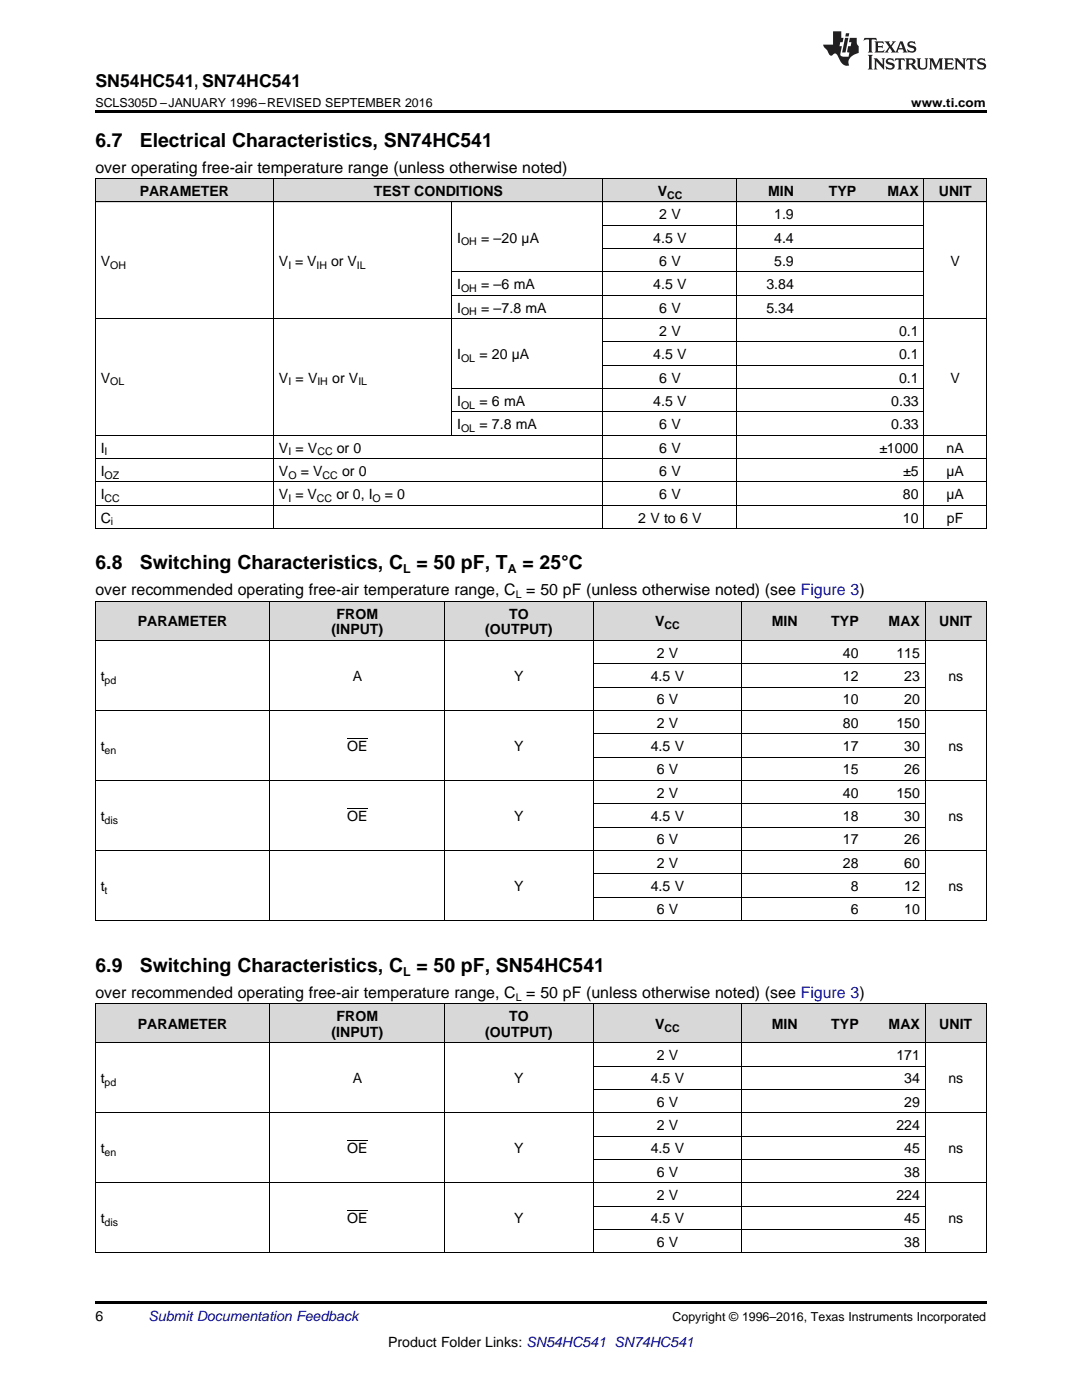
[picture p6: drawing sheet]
<svg xmlns="http://www.w3.org/2000/svg" width="216mm" height="279mm" viewBox="0 0 216 279" stroke-linecap="round" stroke-linejoin="round" font-family="sans-serif">
<g fill="#d8d8d8">
<path d="M19 200.3h34.9v7.9h-34.9z"/>
<path d="M53.9 200.3h34.9v7.9h-34.9z"/>
<path d="M88.8 200.3h29.6v7.9h-29.6z"/>
<path d="M118.4 200.3h29.6v7.9h-29.6z"/>
<path d="M148 200.3h12.2v7.9h-12.2z"/>
<path d="M160.2 200.3h12.2v7.9h-12.2z"/>
<path d="M172.4 200.3h12.2v7.9h-12.2z"/>
<path d="M184.6 200.3h12.2v7.9h-12.2z"/>
<path d="M19 120.1h34.9v7.8h-34.9z"/>
<path d="M53.9 120.1h34.9v7.8h-34.9z"/>
<path d="M88.8 120.1h29.6v7.8h-29.6z"/>
<path d="M118.4 120.1h29.6v7.8h-29.6z"/>
<path d="M148 120.1h12.2v7.8h-12.2z"/>
<path d="M160.2 120.1h12.2v7.8h-12.2z"/>
<path d="M172.4 120.1h12.2v7.8h-12.2z"/>
<path d="M184.6 120.1h12.2v7.8h-12.2z"/>
<path d="M19 35.7h35.6v4.7h-35.6z"/>
<path d="M54.6 35.7h35.6v4.7h-35.6z"/>
<path d="M90.2 35.7h30.2v4.7h-30.2z"/>
<path d="M120.4 35.7h26.6v4.7h-26.6z"/>
<path d="M147 35.7h12.5v4.7h-12.5z"/>
<path d="M159.5 35.7h12.4v4.7h-12.4z"/>
<path d="M171.9 35.7h12.5v4.7h-12.5z"/>
<path d="M184.4 35.7h12.4v4.7h-12.4z"/>
</g>
<g fill="#000">
<path d="M19 22h177.8v.5h-177.8zM19 105.5l.2 .1zM90.1 105.5l.1 .1zM120.3 105.5l.1 .1zM146.9 105.5l.1 .1zM159.4 105.5l.1 .1zM171.8 105.5l.1 .1zM184.3 105.5l.1 .1zM196.7 105.5l.1 .1zM19 183.7l.2 .1zM88.7 183.7l.1 .1zM118.3 183.7l.1 .1z"/>
<path d="M147.9 183.7l.1 .1zM160.1 183.7l.1 .1zM172.3 183.7l.1 .1zM184.5 183.7l.1 .1zM196.7 183.7l.1 .1zM19 259.7h177.8v.5h-177.8z"/>
</g>
<g fill="none" stroke="#000" stroke-width=".2">
<path d="M19 35.6l177.8 .1v69.9M19.1 35.7v69.9M54.6 35.7v69.9M120.3 35.7v69.9M147 35.7v69.9M184.3 35.7v69.9M19 40.3h177.8M90.1 40.3v46.6M90.2 58.9h94.2M90.2 54.3h94.2M120.4 49.6h64M120.4 45h64"/>
<path d="M19 63.6h177.8M90.2 77.6h94.2M120.4 72.9h64M120.4 68.2h64M19 96.2h177.8M19 91.5h177.8M19 86.9h177.8M90.2 82.2h94.2M19 120h177.8M19 105.5h177.8M19 100.8h177.8M19 127.8h177.8"/>
<path d="M19.1 120v63.8M53.9 120v63.8M88.7 120v63.8M118.3 120v63.8M118.4 137.1h66.2M118.4 132.5h66.2M148 120v63.8M184.6 120v63.8M196.8 120v63.8M19 155.8h177.8M19 141.8h177.8M118.4 151.1h66.2"/>
<path d="M118.4 146.5h66.2M19 169.7h177.8M118.4 179.1h66.2M118.4 174.4h66.2M118.4 165.1h66.2M118.4 160.4h66.2M19 183.7h177.8M19 208.1h177.8M19 200.3h177.8M19.1 200.3v49.8M53.9 200.3v49.8M88.7 200.3v49.8"/>
<path d="M118.3 200.3v49.8M118.4 217.4h66.2M118.4 212.8h66.2M148 200.3v49.8M184.6 200.3v49.8M196.8 200.3v49.8M19 236.1h177.8M19 222.1h177.8M118.4 231.4h66.2M118.4 226.7h66.2M19 250h177.8M118.4 245.4h66.2"/>
<path d="M118.4 240.7h66.2"/>
</g>
<g fill="#231f20">
<path d="M172.5 7.6l-.1 .5 .4-.2h.6v.1v2.1l-.2 .4h.9l-.2-.4v-2.1l.1-.1h.5l.5 .2-.2-.5zM174.5 8.3l.2 .3v1.5l-.2 .4h1.8l.2-.6a1.04 1.04 0 0 1-1.3 .2v-.7h.6l.3 .2v-.6l-.3 .2h-.6v-.6l.8-.1 .4 .3-.2-.5zM176.5 8.3l.9 1.1-.9 1.1h.8l-.2-.2 .4-.7 .5 .7-.2 .2h1.5l-.2-.2 .2-.4h.9l.1 .4-.2 .2h1l-.3-.3-.7-1.9h-.5l-.9 2-.8-1 .9-1h-.8l.1 .3-.4 .5-.3-.6 .1-.2zM179.7 8.6l.4 1h-.7zM181.3 8.4a.63 .63 0 0 0-.2 .7 .63 .63 0 0 0 .6 .4l.6 .2 .1 .2a.75 .75 0 0 1-.7 .4 .75 .75 0 0 1-.6-.5l.1 .7 .1-.1a1.11 1.11 0 0 0 1.5-.6 1.13 1.13 0 0 0-1.2-.8l-.1-.4a1.04 1.04 0 0 1 1.2 .2l-.2-.5-.2 .1-.4-.2zM173.2 10.9l.2 .4v2.2l-.2 .4h1l-.3-.4v-2.2l.3-.4zM174.3 11.6l.3 .4v1.5l-.3 .4h.8l-.2-.4v-1.3l1.5 1.7v-1.9l.2-.4h-.7l.2 .4v.9l-1.1-1.3zM177 11.8a.62 .62 0 0 0-.2 .7 .62 .62 0 0 0 .6 .4l.6 .1 .1 .3a.76 .76 0 0 1-.7 .3 .76 .76 0 0 1-.7-.4l.2 .7 .1-.1a1.11 1.11 0 0 0 1.5-.6 1.13 1.13 0 0 0-1.2-.8l-.1-.4a1.04 1.04 0 0 1 1.2 .2l-.2-.6-.2 .1-.5-.1zM178.7 11.6l-.2 .6a.61 .61 0 0 1 .8-.3v1.6l-.2 .4h.9l-.2-.4v-1.6a.63 .63 0 0 1 .7 .3l-.1-.6zM180.6 11.6l.3 .4v1.5l-.3 .4h1l-.2-.2-.1-.8 .6 .2a.76 .76 0 0 0 1.2 .7l-1-1a.58 .58 0 0 0 .6-.5 .58 .58 0 0 0-.5-.6zM181.4 11.9h.1a.45 .45 0 0 1 .5 .1 .45 .45 0 0 1 .1 .5l-.8 .2zM182.9 11.6l.2 .2a2.17 2.17 0 0 0 .3 1.9 .99 .99 0 0 0 1.6-.6v-1.1l.2-.4h-.7l.2 .2a1.92 1.92 0 0 1-.2 1.8 .6 .6 0 0 1-.9-.5v-1.1l.2-.4zM185.4 11.6l.2 .4v1.5l-.2 .4h.7l-.2-.4v-1.4l.8 1.8 .8-1.8v1.4l-.2 .4h.9l-.2-.4v-1.5l.2-.4h-.8l-.6 1.5-.6-1.5zM188.4 11.6l.2 .4v1.5l-.2 .4h1.8l.1-.6a1.04 1.04 0 0 1-1.2 .1v-.6h.5l.4 .2v-.6l-.4 .2h-.5v-.7h.8l.3 .3-.1-.6zM190.5 11.6l.2 .4v1.5l-.2 .4h.7l-.2-.4v-1.3l1.5 1.7v-1.9l.2-.4h-.7l.2 .4v.9l-1.1-1.3zM192.9 11.6l-.1 .6a.61 .61 0 0 1 .7-.3l.1 1.6-.3 .4h1l-.3-.4 .1-1.6a.63 .63 0 0 1 .7 .3l-.1-.6zM195.2 11.8a.62 .62 0 0 0-.2 .7 .62 .62 0 0 0 .6 .4l.6 .1 .1 .3a.76 .76 0 0 1-.7 .3 .76 .76 0 0 1-.6-.4l.1 .7 .1-.1a1.11 1.11 0 0 0 1.6-.6 1.13 1.13 0 0 0-1.3-.8l-.1-.4a1.04 1.04 0 0 1 1.2 .2l-.1-.6-.2 .1-.5-.1z"/>
<path d="M166.2 6.3v2.6h-1.9v.4l.8 .9a.91 .91 0 0 0 1 .8 .56 .56 0 0 1 .5-.3 .56 .56 0 0 1 .5 .3l.4 .8a1.53 1.53 0 0 0 1.9 1.2 1.54 1.54 0 0 1 1-2.1l.9-.3v-1.4a1.52 1.52 0 0 1-.4-1.6h-1.3l-.2 .8h.5l-.2 .8h-.5l-.1 1v.2l.4 .1-.2 .8a1.93 1.93 0 0 1-1.6-.3l.3-1.8h-.5l.2-.8h.4l.2-.8h-.4v-1.3zM168.6 7.6l-.6 2.9h.7l.6-2.9zM168.8 6.6l-.1 .7h.6l.2-.7z"/>
</g>
<path d="M69.3 147.4h4M69.3 161.4h4M69.3 227.7h4M69.3 241.7h4" fill="none" stroke="#000" stroke-width=".2"/>
<g font-size="3.9">
<text x="19" y="29.3">6.7</text>
<text x="27.9" y="29.3">Electrical Characteristics, SN74HC541</text>
<text x="19" y="113.6">6.8</text>
<text x="27.9" y="113.6">Switching Characteristics, C = 50 pF, T</text>
<text x="104.2" y="113.6">= 25°C</text>
<text x="19" y="193.9">6.9</text>
<text x="27.9" y="193.9">Switching Characteristics, C = 50 pF, SN54HC541</text>
</g>
<text font-size="3.5" x="19" y="17.3">SN54HC541, SN74HC541</text>
<g font-size="3.2">
<text x="19" y="34.4">over operating free-air temperature range (unless otherwise noted)</text>
<text x="19" y="118.8">over recommended operating free-air temperature range, C = 50 pF (unless otherwise noted) (see Figure 3)</text>
<text x="19" y="199.1">over recommended operating free-air temperature range, C = 50 pF (unless otherwise noted) (see Figure 3)</text>
</g>
<g font-size="2.8">
<text x="27.9" y="39.1">PARAMETER</text>
<text x="74.6" y="39.1">TEST CONDITIONS</text>
<text x="131.2" y="39.1">V</text>
<text x="153.2" y="39.1">MIN</text>
<text x="165.4" y="39.1">TYP</text>
<text x="177.1" y="39.1">MAX</text>
<text x="187.3" y="39.1">UNIT</text>
<text x="131.6" y="43.7">2 V</text>
<text x="154.5" y="43.7">1.9</text>
<text x="20.1" y="53.1">V</text>
<text x="55.7" y="53.1">V = V</text>
<text x="66.1" y="53.1">or V</text>
<text x="91.2" y="48.4">I</text>
<text x="96" y="48.4">= –20 µA</text>
<text x="130.4" y="48.4">4.5 V</text>
<text x="131.6" y="53.1">6 V</text>
<text x="154.5" y="48.4">4.4</text>
<text x="154.5" y="53.1">5.9</text>
<text x="189.7" y="53.1">V</text>
<text x="91.2" y="57.7">I</text>
<text x="96" y="57.7">= –6 mA</text>
<text x="130.4" y="57.7">4.5 V</text>
<text x="152.9" y="57.7">3.84</text>
<text x="91.2" y="62.4">I</text>
<text x="96" y="62.4">= –7.8 mA</text>
<text x="131.6" y="62.4">6 V</text>
<text x="152.9" y="62.4">5.34</text>
<text x="91.2" y="71.7">I</text>
<text x="95.7" y="71.7">= 20 µA</text>
<text x="130.4" y="71.7">4.5 V</text>
<text x="131.6" y="67">2 V</text>
<text x="179.4" y="67">0.1</text>
<text x="179.4" y="71.7">0.1</text>
<text x="20.1" y="76.3">V</text>
<text x="55.7" y="76.3">V = V</text>
<text x="66.3" y="76.3">or V</text>
<text x="131.6" y="76.3">6 V</text>
<text x="179.4" y="76.3">0.1</text>
<text x="189.7" y="76.3">V</text>
<text x="91.2" y="81">I</text>
<text x="95.7" y="81">= 6 mA</text>
<text x="130.4" y="81">4.5 V</text>
<text x="177.8" y="81">0.33</text>
<text x="91.2" y="85.7">I</text>
<text x="95.7" y="85.7">= 7.8 mA</text>
<text x="131.6" y="85.7">6 V</text>
<text x="177.8" y="85.7">0.33</text>
<text x="20.1" y="90.3">I</text>
<text x="20.1" y="95">I</text>
<text x="55.7" y="90.3">V = V</text>
<text x="55.7" y="95">V</text>
<text x="60" y="95">= V</text>
<text x="67.2" y="90.3">or 0</text>
<text x="68.3" y="95">or 0</text>
<text x="131.6" y="90.3">6 V</text>
<text x="131.6" y="95">6 V</text>
<text x="175.5" y="90.3">±1000</text>
<text x="180.2" y="95">±5</text>
<text x="188.8" y="95">µA</text>
<text x="188.9" y="90.3">nA</text>
<text x="20.1" y="99.6">I</text>
<text x="55.7" y="99.6">V = V</text>
<text x="67.1" y="99.6">or 0, I</text>
<text x="76.8" y="99.6">= 0</text>
<text x="131.6" y="99.6">6 V</text>
<text x="180.2" y="99.6">80</text>
<text x="188.8" y="99.6">µA</text>
<text x="20.1" y="104.3">C</text>
<text x="127.4" y="104.3">2 V to 6 V</text>
<text x="180.2" y="104.3">10</text>
<text x="188.9" y="104.3">pF</text>
<text x="27.5" y="125">PARAMETER</text>
<text x="67.2" y="123.4">FROM</text>
<text x="101.6" y="123.4">TO</text>
<text x="130.7" y="125">V</text>
<text x="154" y="125">MIN</text>
<text x="165.9" y="125">TYP</text>
<text x="177.3" y="125">MAX</text>
<text x="187.4" y="125">UNIT</text>
<text x="66.1" y="126.6">(INPUT)</text>
<text x="96.8" y="126.6">(OUTPUT)</text>
<text x="131.1" y="131.3">2 V</text>
<text x="168.2" y="131.3">40</text>
<text x="178.9" y="131.3">115</text>
<text x="20.1" y="135.9">t</text>
<text x="70.4" y="135.9">A</text>
<text x="102.6" y="135.9">Y</text>
<text x="129.9" y="135.9">4.5 V</text>
<text x="168.2" y="135.9">12</text>
<text x="180.4" y="135.9">23</text>
<text x="189.2" y="135.9">ns</text>
<text x="131.1" y="140.6">6 V</text>
<text x="168.2" y="140.6">10</text>
<text x="180.4" y="140.6">20</text>
<text x="20.1" y="149.9">t</text>
<text x="69.3" y="149.9">OE</text>
<text x="102.6" y="149.9">Y</text>
<text x="129.9" y="149.9">4.5 V</text>
<text x="131.1" y="145.2">2 V</text>
<text x="168.2" y="145.2">80</text>
<text x="168.2" y="149.9">17</text>
<text x="178.9" y="145.2">150</text>
<text x="180.4" y="149.9">30</text>
<text x="189.2" y="149.9">ns</text>
<text x="131.1" y="154.6">6 V</text>
<text x="168.2" y="154.6">15</text>
<text x="180.4" y="154.6">26</text>
<text x="131.1" y="159.2">2 V</text>
<text x="168.2" y="159.2">40</text>
<text x="178.9" y="159.2">150</text>
<text x="20.1" y="163.9">t</text>
<text x="69.3" y="163.9">OE</text>
<text x="102.6" y="163.9">Y</text>
<text x="129.9" y="163.9">4.5 V</text>
<text x="168.2" y="163.9">18</text>
<text x="180.4" y="163.9">30</text>
<text x="189.2" y="163.9">ns</text>
<text x="131.1" y="168.5">6 V</text>
<text x="131.1" y="173.2">2 V</text>
<text x="168.2" y="168.5">17</text>
<text x="168.2" y="173.2">28</text>
<text x="180.4" y="168.5">26</text>
<text x="180.4" y="173.2">60</text>
<text x="20.1" y="177.8">t</text>
<text x="102.6" y="177.8">Y</text>
<text x="129.9" y="177.8">4.5 V</text>
<text x="169.8" y="177.8">8</text>
<text x="180.4" y="177.8">12</text>
<text x="189.2" y="177.8">ns</text>
<text x="131.1" y="182.5">6 V</text>
<text x="169.8" y="182.5">6</text>
<text x="180.4" y="182.5">10</text>
<text x="67.2" y="203.7">FROM</text>
<text x="101.6" y="203.7">TO</text>
<text x="27.5" y="205.3">PARAMETER</text>
<text x="66.1" y="206.9">(INPUT)</text>
<text x="96.8" y="206.9">(OUTPUT)</text>
<text x="130.7" y="205.3">V</text>
<text x="154" y="205.3">MIN</text>
<text x="165.9" y="205.3">TYP</text>
<text x="177.3" y="205.3">MAX</text>
<text x="187.4" y="205.3">UNIT</text>
<text x="131.1" y="211.6">2 V</text>
<text x="178.9" y="211.6">171</text>
<text x="20.1" y="216.2">t</text>
<text x="70.4" y="216.2">A</text>
<text x="102.6" y="216.2">Y</text>
<text x="129.9" y="216.2">4.5 V</text>
<text x="131.1" y="220.9">6 V</text>
<text x="180.4" y="216.2">34</text>
<text x="180.4" y="220.9">29</text>
<text x="189.2" y="216.2">ns</text>
<text x="131.1" y="225.5">2 V</text>
<text x="178.9" y="225.5">224</text>
<text x="20.1" y="230.2">t</text>
<text x="69.3" y="230.2">OE</text>
<text x="102.6" y="230.2">Y</text>
<text x="129.9" y="230.2">4.5 V</text>
<text x="180.4" y="230.2">45</text>
<text x="189.2" y="230.2">ns</text>
<text x="131.1" y="234.8">6 V</text>
<text x="131.1" y="239.5">2 V</text>
<text x="178.9" y="239.5">224</text>
<text x="180.4" y="234.8">38</text>
<text x="20.1" y="244.2">t</text>
<text x="69.3" y="244.2">OE</text>
<text x="102.6" y="244.2">Y</text>
<text x="129.9" y="244.2">4.5 V</text>
<text x="180.4" y="244.2">45</text>
<text x="189.2" y="244.2">ns</text>
<text x="131.1" y="248.8">6 V</text>
<text x="180.4" y="248.8">38</text>
<text x="19" y="263.6">6</text>
<text x="77.4" y="268.9">Product Folder Links: SN54HC541 SN74HC541</text>
</g>
<text font-size="2.8" fill="#0000c8" x="29.6" y="263.6">Submit Documentation Feedback</text>
<g font-size="2.5">
<text x="19" y="21.4">SCLS305D –JANUARY 1996–REVISED SEPTEMBER 2016</text>
<text x="181.8" y="21.4">www.ti.com</text>
<text x="80.4" y="114.4">L</text>
<text x="101.3" y="114.4">A</text>
<text x="80.4" y="194.7">L</text>
<text x="134.2" y="263.6">Copyright © 1996–2016, Texas Instruments Incorporated</text>
</g>
<g font-size="2.1">
<text x="133.1" y="39.7">CC</text>
<text x="22" y="53.6">OH</text>
<text x="57.5" y="53.6">I</text>
<text x="63.2" y="53.6">IH</text>
<text x="71.2" y="53.6">IL</text>
<text x="92" y="49">OH</text>
<text x="92" y="58.3">OH</text>
<text x="92" y="62.9">OH</text>
<text x="22" y="76.9">OL</text>
<text x="57.5" y="76.9">I</text>
<text x="63.3" y="76.9">IH</text>
<text x="71.5" y="76.9">IL</text>
<text x="92" y="72.2">OL</text>
<text x="92" y="81.6">OL</text>
<text x="92" y="86.2">OL</text>
<text x="20.9" y="90.9">I</text>
<text x="20.9" y="95.5">OZ</text>
<text x="57.5" y="90.9">I</text>
<text x="57.5" y="95.5">O</text>
<text x="63.3" y="90.9">CC</text>
<text x="64.4" y="95.5">CC</text>
<text x="20.9" y="100.2">CC</text>
<text x="57.5" y="100.2">I</text>
<text x="63.2" y="100.2">CC</text>
<text x="74.4" y="100.2">O</text>
<text x="22.1" y="104.8">i</text>
<text x="102.9" y="119.4">L</text>
<text x="132.6" y="125.6">CC</text>
<text x="20.9" y="136.5">pd</text>
<text x="20.9" y="150.5">en</text>
<text x="20.9" y="164.4">dis</text>
<text x="20.9" y="178.4">t</text>
<text x="102.9" y="199.7">L</text>
<text x="132.6" y="205.9">CC</text>
<text x="20.9" y="216.8">pd</text>
<text x="20.9" y="230.8">en</text>
<text x="20.9" y="244.7">dis</text>
</g>
</svg>
